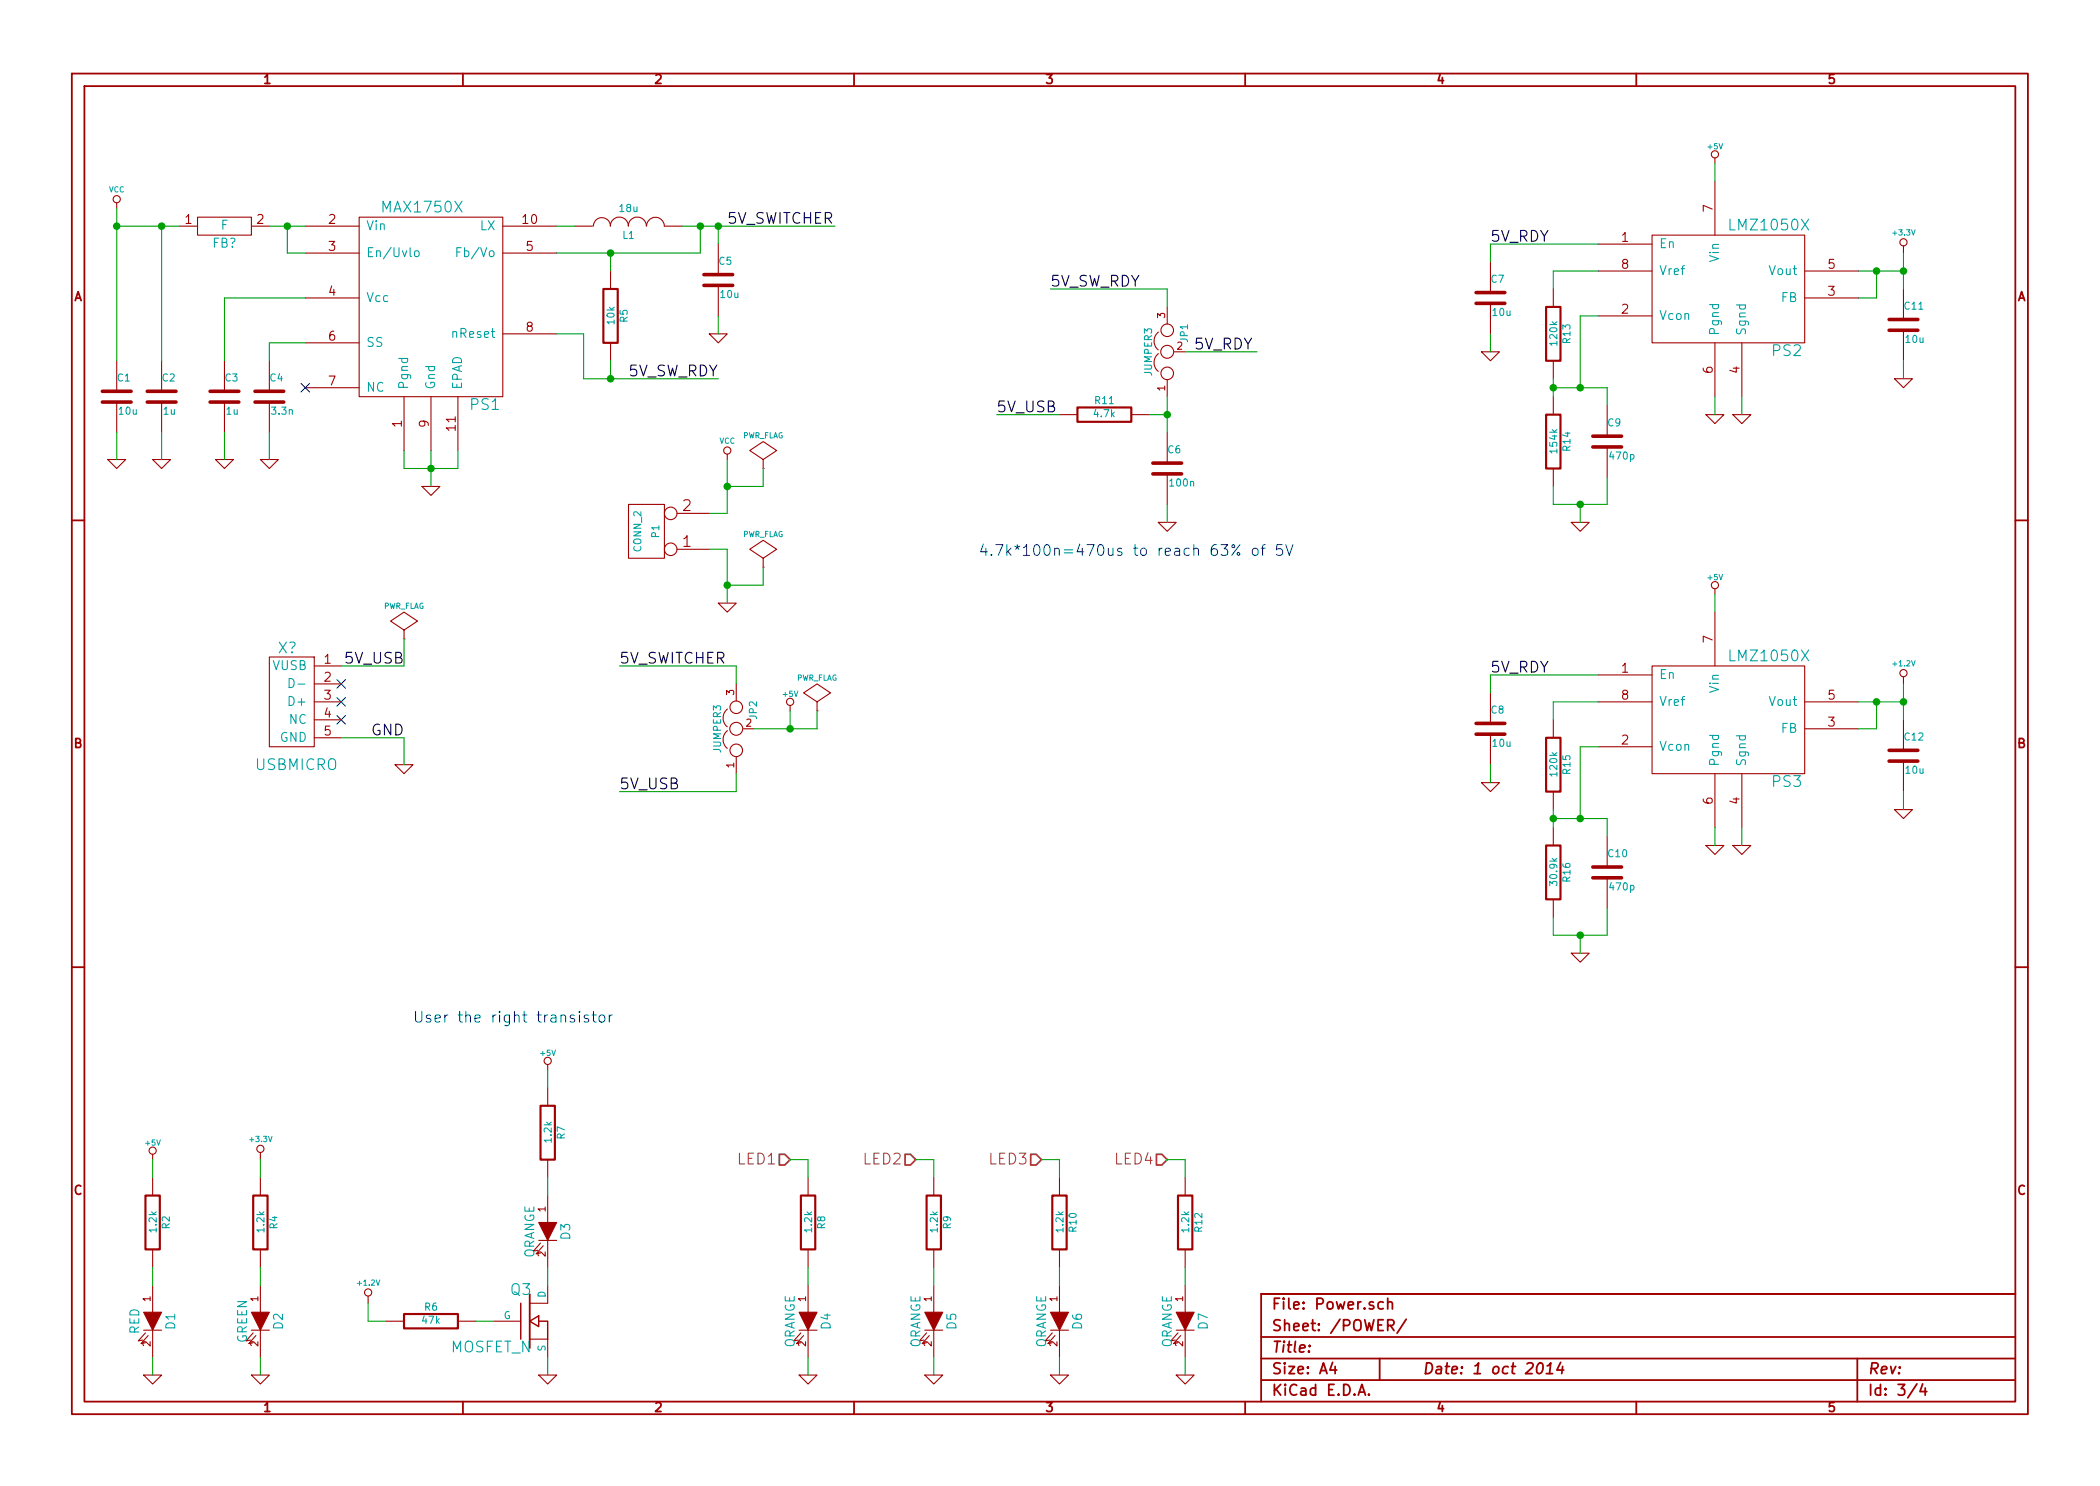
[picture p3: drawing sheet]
<svg xmlns="http://www.w3.org/2000/svg" width="297mm" height="210mm" viewBox="0 0 297 210" stroke-linecap="round" stroke-linejoin="round" font-family="sans-serif">
<g fill="none" stroke="#a00000" stroke-width=".25">
<path d="M10.2 10.4h276.6v189.7h-276.6zM11.9 12.2h273.2v186.1h-273.2zM65.5 10.4v1.8M120.8 10.4v1.8M176.1 10.4v1.8M231.4 10.4v1.8M10.2 73.6h1.7M285.1 73.6h1.7M10.2 136.8h1.7M285.1 136.8h1.7M65.5 198.3v1.8M74.9 183.1v7.6"/>
<path d="M120.8 198.3v1.8M176.1 198.3v1.8M178.4 189.2h106.7M178.4 195.3h106.7M178.4 192.2h106.7M185.2 190.4h.1l-.1 .1v-.1v.1M188.5 192.8l-.4 1h1M188.8 193.3v1.1M192.1 197.4l.5-1.5 .5 1.5M192.3 197h.7M193.6 197.3h.1l-.1 .1-.1-.1h.1v.1M195.1 192.2v3.1"/>
<path d="M195.7 184.3a.48 .48 0 0 0-.7 0l-.1 .6a.48 .48 0 0 0 .8 .2M196.3 184.3a.38 .38 0 0 1 .7 .1v.8M196.3 187.5h.6a.42 .42 0 0 0 .3-.4 .42 .42 0 0 0-.3-.4h-.6v1.6M196.3 183.7v1.5M196.7 187.5l.5 .8M198.9 186.7l-1.3 1.9M217.6 193a.35 .35 0 0 1 .4-.2 .35 .35 0 0 1 .2 .3 .87 .87 0 0 1-.5 1.3l-.2-.1a1.14 1.14 0 0 1 .1-1.3zM218.7 194.4h.9M218.8 193.3l.6-.5-.2 1.6M220.8 192.8l-.6 1h1M221 193.3l-.1 1.1M231.4 198.3v1.8"/>
<path d="M262.7 192.2v6.1M271.1 195.8l-1.3 2M272 195.8l-.4 1.1h.9M272.3 196.4v1M285.1 183.1h-106.7v15.2"/>
</g>
<g fill="none" stroke="#a00000" stroke-width=".15">
<path d="M16.5 28.7v.8M25.4 32h2.5M27.9 30.7h7.7v2.6h-7.7zM35.6 32h2.5M43.2 32h7.6M43.2 35.8h7.6M50.8 30.7h20.3v25.4h-20.3zM71.1 32h7.6M71.1 35.8h7.6M81.3 32h2.5M83.9 32a1.19 1.19 0 0 1 1.3-1.2 1.19 1.19 0 0 1 1.1 1.2M86.3 32a1.27 1.27 0 0 1 1.3-1.3 1.27 1.27 0 0 1 1.3 1.3"/>
<path d="M86.4 38.3v2.6M88.9 32a1.27 1.27 0 0 1 1.3-1.3 1.27 1.27 0 0 1 1.2 1.3M91.5 32a1.24 1.24 0 0 1 1.2-1.2 1.24 1.24 0 0 1 1.3 1.2M94 32h2.5M101.6 34.5v4.4M210.8 37.1v4.3M226.1 34.5h7.6M226.1 38.3h7.6M233.7 33.3h21.6v15.2h-21.6zM242.6 22.3v.8M242.6 25.6v7.7M255.3 38.3h7.6"/>
<path d="M269.2 34.8v1M16.5 51v4.4M16.5 56.9v4.3M22.9 51v4.4M22.9 56.9v4.3M31.7 51v4.4M31.7 56.9v4.3M38.1 51v4.4M38.1 56.9v4.3M43.2 42.2h7.6M43.2 48.5h7.6M43.2 54.9h7.6"/>
<path d="M57.1 56.1v7.6M61 56.1v7.6M64.8 56.1v7.6M71.1 47.2h7.6M86.4 48.5v2.5M100.3 47.2h2.6l-1.3 1.3zM101.6 40.4v4.3M149.9 58.7h2.5M160 58.7h2.6M163.9 50a1.62 1.62 0 0 0-.1 2.5M163.9 47a1.62 1.62 0 0 0-.1 2.5M165.1 43.4v2.4"/>
<path d="M165.1 53.7v2.4M209.5 49.8h2.6l-1.3 1.2zM210.8 42.9v4.3M219.7 40.9v2.5M219.7 51v2.6M219.7 56.1v2.6M226.1 44.7h7.6M227.3 57.4v4.3M241.3 58.7h2.5l-1.2 1.2zM242.6 48.5v7.6M245.1 58.7h2.5l-1.2 1.2zM246.4 48.5v7.6"/>
<path d="M255.3 42.2h7.6M268 53.6h2.5l-1.3 1.3zM269.2 40.9v4.3M269.2 46.7v4.3M15.2 65h2.6l-1.3 1.3zM21.6 65h2.5l-1.2 1.3zM30.5 65h2.5l-1.3 1.3zM36.8 65h2.6l-1.3 1.3zM59.7 68.8h2.5l-1.2 1.3zM88.9 71.4h5.1v7.6h-5.1zM95.8 77.7h4.5M95.8 72.6h4.5"/>
<path d="M102.9 64.3v.7M107.9 66.3h.1M107.9 65l2-1.3-2-1.2-1.9 1.2 1.9 1.3v1.3M107.9 79l2-1.3-2-1.3-1.9 1.3 1.9 1.3v1.3M163.8 73.9h2.6l-1.3 1.3zM165.1 61.2v4.3M165.1 67.1v4.3M219.7 66.3v2.5M222.2 73.9h2.6l-1.3 1.3zM227.3 63.2v4.4M38.1 93h6.3v12.7h-6.3zM44.4 99.3h3.9"/>
<path d="M44.4 94.2h3.9M44.4 96.8h3.9M57.1 90.4h.1M57.1 89.1l2-1.2-2-1.3-1.9 1.3 1.9 1.2v1.3M101.6 85.3h2.5l-1.2 1.3zM104.1 96.8v2.4M107.9 80.3h.1M111.8 99.8v.8M115.6 99.3l1.9-1.3-1.9-1.2-1.9 1.2 1.9 1.3v1.3M210.8 98v4.4M226.1 95.5h7.6M226.1 99.3h7.6"/>
<path d="M233.7 94.2h21.6v15.3h-21.6zM242.6 83.3v.8M242.6 86.6v7.6M255.3 99.3h7.6M269.2 95.8v1M44.4 101.8h3.9M44.4 104.4h3.9M55.9 108.2h2.5l-1.3 1.3zM102.9 103.4a1.62 1.62 0 0 0 0 2.5M102.9 100.3a1.62 1.62 0 0 0 0 2.5M104.1 107.1v2.4M115.6 100.6h.1"/>
<path d="M209.5 110.7h2.6l-1.3 1.3zM210.8 103.9v4.3M219.7 101.8v2.6M219.7 112v2.5M219.7 117.1v2.5M226.1 105.7h7.6M227.3 118.4v4.3M241.3 119.6h2.5l-1.2 1.3zM242.6 109.5v7.6M245.1 119.6h2.5l-1.2 1.3zM246.4 109.5v7.6M255.3 103.1h7.6"/>
<path d="M268 114.5h2.5l-1.3 1.3zM269.2 101.8v4.4M269.2 107.7v4.3M219.7 127.2v2.6M222.2 134.9h2.6l-1.3 1.2zM227.3 124.2v4.3M77.5 150.6v.8M77.5 153.9v2.6M21.6 163.3v.8M21.6 166.6v2.6M21.6 176.8v2.5M36.8 163.1v1"/>
<path d="M36.8 166.6v2.6M36.8 176.8v2.5M76.2 175.5h2.5M76.5 175.9l-1.1 1.1 .7-.1M76.8 176.3l-1 1.1 .7-.1M77.5 164.1v2.5M77.5 169.2v3.8M77.5 175.5v3.8M114.3 166.6v2.6M114.3 176.8v2.5M132.1 166.6v2.6M132.1 176.8v2.5"/>
<path d="M149.9 166.6v2.6M149.9 176.8v2.5M167.6 166.6v2.6M167.6 176.8v2.5M20.3 194.6h2.6l-1.3 1.2zM20.3 188.2h2.6M20.6 188.6l-1 1.1 .6-.1M21 189l-1.1 1.1 .7-.1M21.6 181.9v3.8M21.6 188.2v3.8M35.6 194.6h2.5l-1.3 1.2zM35.6 188.2h2.5"/>
<path d="M35.8 188.6l-1 1.1 .6-.1M36.2 189l-1 1.1 .6-.1M36.8 181.9v3.8M36.8 188.2v3.8M52.1 183.4v1M54.6 186.9h2.5M64.8 186.9h2.5M69.8 186.9h3.9M74.9 189.5h2.6v2.5M76.2 194.6h2.5l-1.2 1.2zM77.5 181.9v2.5h-2.6M113 194.6h2.6l-1.3 1.2z"/>
<path d="M113 188.2h2.6M113.3 188.6l-1 1.1 .6-.1M113.7 189l-1.1 1.1 .7-.1M114.3 181.9v3.8M114.3 188.2v3.8M130.8 194.6h2.5l-1.2 1.2zM130.8 188.2h2.5M131.1 188.6l-1.1 1.1 .7-.1M131.4 189l-1 1.1 .7-.1M132.1 181.9v3.8M132.1 188.2v3.8M148.6 194.6h2.5l-1.2 1.2z"/>
<path d="M148.6 188.2h2.5M148.8 188.6l-1 1.1 .7-.1M149.2 189l-1 1.1 .6-.1M149.9 181.9v3.8M149.9 188.2v3.8M166.4 194.6h2.5l-1.3 1.2zM166.4 188.2h2.5M166.6 188.6l-1 1.1 .6-.1M167 189l-1 1.1 .6-.1M167.6 181.9v3.8M167.6 188.2v3.8"/>
<circle cx="16.5" cy="28.2" r=".51"/>
<circle cx="242.6" cy="21.8" r=".51"/>
<circle cx="269.2" cy="34.3" r=".51"/>
<circle cx="165.1" cy="49.8" r=".91"/>
<circle cx="165.1" cy="52.8" r=".89"/>
<circle cx="165.1" cy="46.7" r=".89"/>
<circle cx="94.9" cy="77.7" r=".89"/>
<circle cx="94.9" cy="72.6" r=".89"/>
<circle cx="102.9" cy="63.7" r=".51"/>
<circle cx="111.8" cy="99.3" r=".51"/>
<circle cx="242.6" cy="82.8" r=".51"/>
<circle cx="269.2" cy="95.2" r=".51"/>
<circle cx="104.1" cy="103.1" r=".91"/>
<circle cx="104.1" cy="106.2" r=".89"/>
<circle cx="104.1" cy="100.1" r=".89"/>
<circle cx="77.5" cy="150.1" r=".51"/>
<circle cx="21.6" cy="162.8" r=".51"/>
<circle cx="36.8" cy="162.6" r=".51"/>
<circle cx="52.1" cy="182.9" r=".51"/>
</g>
<g fill="#a00000" stroke="#a00000" stroke-width=".15">
<path d="M20.3 185.7h2.6l-1.3 2.5z"/>
<path d="M35.6 185.7h2.5l-1.3 2.5z"/>
<path d="M76.2 173h2.5l-1.2 2.5z"/>
<path d="M113 185.7h2.6l-1.3 2.5z"/>
<path d="M130.8 185.7h2.5l-1.2 2.5z"/>
<path d="M148.6 185.7h2.5l-1.2 2.5z"/>
<path d="M166.4 185.7h2.5l-1.3 2.5z"/>
</g>
<g fill="none" stroke="#a00000" stroke-width=".51">
<path d="M99.6 38.9h4M14.5 56.9h4M14.5 55.4h4M20.8 56.9h4.1M20.8 55.4h4.1M29.7 56.9h4.1M29.7 55.4h4.1M36.1 56.9h4M36.1 55.4h4M99.6 40.4h4M208.8 42.9h4.1M208.8 41.4h4.1"/>
<path d="M267.2 46.7h4.1M267.2 45.2h4.1M163.1 67.1h4M163.1 65.5h4M225.3 63.2h4.1M225.3 61.7h4.1M208.8 103.9h4.1M208.8 102.4h4.1M267.2 107.7h4.1M267.2 106.2h4.1M225.3 124.2h4.1M225.3 122.7h4.1"/>
</g>
<g fill="none" stroke="#a00000" stroke-width=".3">
<path d="M85.3 40.9h2.1v7.6h-2.1zM152.4 57.7h7.6v2h-7.6zM218.7 43.4h2v7.6h-2zM218.7 58.7h2v7.6h-2zM218.7 104.4h2v7.6h-2zM218.7 119.6h2v7.6h-2zM76.5 156.5h2v7.6h-2zM20.6 169.2h2v7.6h-2zM35.8 169.2h2v7.6h-2zM113.3 169.2h2v7.6h-2zM131.1 169.2h2v7.6h-2zM148.8 169.2h2.1v7.6h-2.1z"/>
<path d="M166.6 169.2h2.1v7.6h-2.1zM57.1 185.9h7.7v2.1h-7.7z"/>
</g>
<g fill="none" stroke="#00f" stroke-width=".15">
<path d="M175 78.2h.2h.1l.1 .2-.1 .1-.1 .1-.2-.1v-.1zM175.4 77.1l-1.2 1.5M177.2 77.7a.42 .42 0 0 1 .4-.1 .42 .42 0 0 1 .4 .3v.4a.43 .43 0 0 1-.5 .3 .43 .43 0 0 1-.4-.3zM178.4 77.6h.6M179 77.1h-.3l-.1 .2v1.3M181.4 77.1h-.8l-.1 .7 .3-.2 .5 .1 .1 .2v.6a.62 .62 0 0 1-.9 0M181.9 77.1l.5 1.5 .5-1.5M81.2 143.7l-.3-.1-.3 .2 .1 .2 .5 .2 .1 .1-.1 .2-.1 .1-.5-.1M82 143.1l-.1 .1 .1 .1v-.1v-.1v.2M82 143.6v1M83.2 143.7l-.3-.1-.3 .2 .1 .2 .5 .2 .1 .1-.1 .2-.1 .1-.5-.1M83.7 143.6h.6"/>
<path d="M83.9 143.1v1.3l.1 .1 .3 .1M84.8 143.8a.42 .42 0 0 1 .4-.2 .42 .42 0 0 1 .3 .3v.4a.43 .43 0 0 1-.4 .3 .43 .43 0 0 1-.4-.3zM86.2 143.6v1M86.6 143.6l-.3 .1-.1 .2"/>
<circle cx="174.5" cy="77.3" r=".22"/>
</g>
<path d="M73.7 184.4v5.1M74.9 186.9l1.3-.7v1.5zM76.2 186.9h1.3v2.6" fill="none" stroke="#a00000" stroke-width=".2"/>
<path d="M58.7 35.5h.3l.3 .2v.4l-.1 .2h-.3l-.2-.1-.1-.5zM64.6 35.7h.4M65.2 35h-.6v1.3M40.9 96a.66 .66 0 0 1 .7 .5 .66 .66 0 0 1-.4 .8h-.3zM42.2 96.8h.9" fill="none" stroke="#00a0a0" stroke-width=".15"/>
<path d="M42.6 54.2l1.2 1.3M43.8 54.2l-1.2 1.3M47.7 96.2l1.2 1.2M47.7 98.7l1.2 1.2M48.9 96.2l-1.2 1.2M48.9 98.7l-1.2 1.2M47.7 101.2l1.2 1.3M48.9 101.2l-1.2 1.3" fill="none" stroke="#0000c0" stroke-width=".15"/>
<path d="M110.2 163.3h.8l.8 .8-.8 .7h-.8zM128 163.3h.8l.7 .8-.7 .7h-.8zM145.8 163.3h.8l.7 .8-.7 .7h-.8zM163.6 163.3h.7l.8 .8-.8 .7h-.7z" fill="none" stroke="#808000" stroke-width=".25"/>
<g fill="none" stroke="#00a000" stroke-width=".15">
<path d="M16.5 29.5v21.5M16.5 32h8.9M22.9 32v19M38.1 32h5.1M40.6 32v3.8h2.6M78.7 32h2.6M86.4 35.8v2.5M96.5 32h21.6M99.1 32v3.8h-20.4M101.6 32v2.5M226.1 38.3h-6.4v2.6M226.1 34.5h-15.3v2.6"/>
<path d="M242.6 23.1v2.5M262.9 38.3h6.3M265.4 38.3v3.9h-2.5M269.2 35.8v5.1M43.2 42.2h-11.5v8.8M43.2 48.5h-5.1v2.5M78.7 47.2h3.8v6.4h19.1M86.4 51v2.6M101.6 44.7v2.5M141 58.7h8.9M148.6 40.9h16.5v2.5M162.6 58.7h2.5"/>
<path d="M165.1 56.1v5.1M167.6 49.8h10.2M210.8 47.2v2.6M219.7 53.6v2.5M219.7 54.9h7.6v2.5M226.1 44.7h-2.6v10.2M242.6 56.1v2.6M246.4 56.1v2.6M269.2 51v2.6M16.5 61.2v3.8M22.9 61.2v3.8M31.7 61.2v3.8"/>
<path d="M38.1 61.2v3.8M57.1 63.7v2.6h7.7v-2.6M61 63.7v5.1M100.3 77.7h2.6v7.6M102.9 65v7.6h-2.6M107.9 66.3v2.5h-5M165.1 71.4v2.5M223.5 71.4v2.5M227.3 67.6v3.8h-7.6v-2.6M57.1 90.4v3.8h-8.8M87.6 94.2h16.5v2.6M107.9 80.3v2.5h-5"/>
<path d="M226.1 99.3h-6.4v2.5M226.1 95.5h-15.3v2.5M242.6 84.1v2.5M262.9 99.3h6.3M265.4 99.3v3.8h-2.5M269.2 96.8v5M48.3 104.4h8.8v3.8M104.1 109.5v2.5h-16.5M111.8 100.6v2.5M115.6 100.6v2.5h-8.9M210.8 108.2v2.5M219.7 114.5v2.6"/>
<path d="M219.7 115.8h7.6v2.6M226.1 105.7h-2.6v10.1M242.6 117.1v2.5M246.4 117.1v2.5M269.2 112v2.5M223.5 132.3v2.6M227.3 128.5v3.8h-7.6v-2.5M77.5 151.4v2.5M21.6 164.1v2.5M21.6 179.3v2.6M36.8 164.1v2.5M36.8 179.3v2.6"/>
<path d="M77.5 166.6v2.6M77.5 179.3v2.6M111.8 164.1h2.5v2.5M114.3 179.3v2.6M129.5 164.1h2.6v2.5M132.1 179.3v2.6M147.3 164.1h2.6v2.5M149.9 179.3v2.6M165.1 164.1h2.5v2.5M167.6 179.3v2.6M21.6 192v2.6M36.8 192v2.6"/>
<path d="M52.1 184.4v2.5h2.5M67.3 186.9h2.5M77.5 192v2.6M114.3 192v2.6M132.1 192v2.6M149.9 192v2.6M167.6 192v2.6"/>
</g>
<g fill="#00a000" stroke="#00a000" stroke-width=".25">
<circle cx="22.9" cy="32" r=".41"/>
<circle cx="61" cy="66.3" r=".41"/>
<circle cx="86.4" cy="35.8" r=".41"/>
<circle cx="86.4" cy="53.6" r=".41"/>
<circle cx="99.1" cy="32" r=".41"/>
<circle cx="101.6" cy="32" r=".41"/>
<circle cx="219.7" cy="54.9" r=".41"/>
<circle cx="223.5" cy="54.9" r=".41"/>
<circle cx="223.5" cy="71.4" r=".41"/>
<circle cx="265.4" cy="38.3" r=".41"/>
<circle cx="269.2" cy="38.3" r=".41"/>
<circle cx="219.7" cy="115.8" r=".41"/>
<circle cx="223.5" cy="115.8" r=".41"/>
<circle cx="223.5" cy="132.3" r=".41"/>
<circle cx="265.4" cy="99.3" r=".41"/>
<circle cx="269.2" cy="99.3" r=".41"/>
<circle cx="165.1" cy="58.7" r=".41"/>
<circle cx="111.8" cy="103.1" r=".41"/>
<circle cx="102.9" cy="68.8" r=".41"/>
<circle cx="102.9" cy="82.8" r=".41"/>
<circle cx="40.6" cy="32" r=".41"/>
<circle cx="16.5" cy="32" r=".41"/>
</g>
<g font-size="2.1" fill="#00a0a0">
<text x="54.3" y="30.1">MAX1750X</text>
<text x="245" y="32.7">LMZ1050X</text>
<text x="250.7" y="50.5">PS2</text>
<text x="66.6" y="58.1">PS1</text>
<text x="39.3" y="92.5">X?</text>
<text x="245" y="93.6">LMZ1050X</text>
<text x="36.1" y="109">USBMICRO</text>
<text x="250.7" y="111.4">PS3</text>
<text x="72.3" y="183.3">Q3</text>
<text x="63.7" y="191.4">MOSFET_N</text>
</g>
<g font-size="2.1">
<text x="102.9" y="31.7">5V_SWITCHER</text>
<text x="210.8" y="34.3">5V_RDY</text>
<text x="148.6" y="40.6">5V_SW_RDY</text>
<text x="88.9" y="53.3">5V_SW_RDY</text>
<text x="168.9" y="49.5">5V_RDY</text>
<text x="141" y="58.4">5V_USB</text>
<text x="48.9" y="94">5V_USB</text>
<text x="87.6" y="94">5V_SWITCHER</text>
<text x="210.8" y="95.2">5V_RDY</text>
<text x="52.4" y="104.1">GND</text>
<text x="87.6" y="111.8">5V_USB</text>
</g>
<g font-size="2.1" fill="#a00000">
<text x="96.6" y="77.5">1</text>
<text x="96.6" y="72.4">2</text>
<text x="179.9" y="185.4">File: Power.sch</text>
<text x="179.9" y="191.5">Title:</text>
<text x="179.9" y="188.4">Sheet: /POWER/</text>
<text x="179.9" y="197.6">KiCad E.D.A.</text>
<text x="179.9" y="194.5">Size: A4</text>
<text x="201.2" y="194.5">Date: 1 oct 2014</text>
<text x="264.2" y="194.5">Rev:</text>
<text x="264.2" y="197.6">Id: 3/4</text>
</g>
<g font-size="2.1" fill="#00f">
<text x="138.4" y="78.7">4.7k*100n=470us to reach 63% of 5V</text>
<text x="58.4" y="144.8">User the right transistor</text>
</g>
<g font-size="2.1" fill="#808000">
<text x="104.4" y="164.8">LED1</text>
<text x="122.2" y="164.8">LED2</text>
<text x="140" y="164.8">LED3</text>
<text x="157.7" y="164.8">LED4</text>
</g>
<g font-size="1.8" fill="#a00000">
<text x="37.3" y="11.9">1</text>
<text x="92.7" y="11.9">2</text>
<text x="148" y="11.9">3</text>
<text x="203.3" y="11.9">4</text>
<text x="258.6" y="11.9">5</text>
<text x="242.3" y="29.9" transform="rotate(-90 242.3 29.9)">7</text>
<text x="26.2" y="31.7">1</text>
<text x="36.3" y="31.7">2</text>
<text x="46.5" y="31.7">2</text>
<text x="46.5" y="35.6">3</text>
<text x="74" y="31.7">10</text>
<text x="74.4" y="35.6">5</text>
<text x="229.4" y="34.3">1</text>
<text x="46.5" y="41.9">4</text>
<text x="229.4" y="38.1">8</text>
<text x="258.6" y="41.9">3</text>
<text x="258.6" y="38.1">5</text>
<text x="10.4" y="42.7">A</text>
<text x="74.4" y="47">8</text>
<text x="229.4" y="44.4">2</text>
<text x="285.3" y="42.7">A</text>
<text x="46.5" y="48.3">6</text>
<text x="242.3" y="52.8" transform="rotate(-90 242.3 52.8)">6</text>
<text x="246.1" y="52.8" transform="rotate(-90 246.1 52.8)">4</text>
<text x="46.5" y="54.6">7</text>
<text x="56.9" y="60.4" transform="rotate(-90 56.9 60.4)">1</text>
<text x="60.7" y="60.4" transform="rotate(-90 60.7 60.4)">9</text>
<text x="64.5" y="60.9" transform="rotate(-90 64.5 60.9)">11</text>
<text x="45.9" y="94">1</text>
<text x="229.4" y="95.2">1</text>
<text x="242.3" y="90.9" transform="rotate(-90 242.3 90.9)">7</text>
<text x="45.9" y="96.5">2</text>
<text x="45.9" y="99.1">3</text>
<text x="45.9" y="101.6">4</text>
<text x="229.4" y="99.1">8</text>
<text x="258.6" y="99.1">5</text>
<text x="10.4" y="105.9">B</text>
<text x="45.9" y="104.1">5</text>
<text x="229.4" y="105.4">2</text>
<text x="258.6" y="102.9">3</text>
<text x="285.3" y="105.9">B</text>
<text x="242.3" y="113.8" transform="rotate(-90 242.3 113.8)">6</text>
<text x="246.1" y="113.8" transform="rotate(-90 246.1 113.8)">4</text>
<text x="10.4" y="169.1">C</text>
<text x="285.3" y="169.1">C</text>
<text x="37.3" y="199.8">1</text>
<text x="92.7" y="199.8">2</text>
<text x="148" y="199.8">3</text>
<text x="203.3" y="199.8">4</text>
<text x="258.6" y="199.8">5</text>
</g>
<g font-size="1.8" fill="#00a0a0">
<text x="30" y="35.1">FB?</text>
<text x="31.2" y="32.6">F</text>
<text x="51.8" y="32.6">Vin</text>
<text x="67.8" y="32.6">LX</text>
<text x="234.7" y="35.2">En</text>
<text x="51.8" y="36.4">En/Uvlo</text>
<text x="65.2" y="36.4">Fb/Vo</text>
<text x="234.7" y="39">Vref</text>
<text x="243.2" y="37" transform="rotate(-90 243.2 37)">Vin</text>
<text x="250.3" y="39">Vout</text>
<text x="51.8" y="42.8">Vcc</text>
<text x="64.2" y="47.9">nReset</text>
<text x="234.7" y="45.3">Vcon</text>
<text x="243.2" y="47.5" transform="rotate(-90 243.2 47.5)">Pgnd</text>
<text x="247" y="47.5" transform="rotate(-90 247 47.5)">Sgnd</text>
<text x="251.9" y="42.8">FB</text>
<text x="51.8" y="49.1">SS</text>
<text x="51.8" y="55.5">NC</text>
<text x="57.8" y="55.1" transform="rotate(-90 57.8 55.1)">Pgnd</text>
<text x="61.6" y="55.1" transform="rotate(-90 61.6 55.1)">Gnd</text>
<text x="65.4" y="55.1" transform="rotate(-90 65.4 55.1)">EPAD</text>
<text x="38.5" y="94.9">VUSB</text>
<text x="41.1" y="99.9">D+</text>
<text x="234.7" y="96.1">En</text>
<text x="234.7" y="99.9">Vref</text>
<text x="243.2" y="98" transform="rotate(-90 243.2 98)">Vin</text>
<text x="250.3" y="99.9">Vout</text>
<text x="39.5" y="105">GND</text>
<text x="40.9" y="102.5">NC</text>
<text x="234.7" y="106.3">Vcon</text>
<text x="251.9" y="103.8">FB</text>
<text x="243.2" y="108.5" transform="rotate(-90 243.2 108.5)">Pgnd</text>
<text x="247" y="108.5" transform="rotate(-90 247 108.5)">Sgnd</text>
<text x="75.6" y="178.1" transform="rotate(-90 75.6 178.1)">ORANGE</text>
<text x="80.7" y="175.4" transform="rotate(-90 80.7 175.4)">D3</text>
<text x="19.8" y="188.8" transform="rotate(-90 19.8 188.8)">RED</text>
<text x="24.8" y="188.1" transform="rotate(-90 24.8 188.1)">D1</text>
<text x="35" y="190.1" transform="rotate(-90 35 190.1)">GREEN</text>
<text x="40.1" y="188.1" transform="rotate(-90 40.1 188.1)">D2</text>
<text x="112.5" y="190.8" transform="rotate(-90 112.5 190.8)">ORANGE</text>
<text x="117.6" y="188.1" transform="rotate(-90 117.6 188.1)">D4</text>
<text x="130.3" y="190.8" transform="rotate(-90 130.3 190.8)">ORANGE</text>
<text x="135.3" y="188.1" transform="rotate(-90 135.3 188.1)">D5</text>
<text x="148" y="190.8" transform="rotate(-90 148 190.8)">ORANGE</text>
<text x="153.1" y="188.1" transform="rotate(-90 153.1 188.1)">D6</text>
<text x="165.8" y="190.8" transform="rotate(-90 165.8 190.8)">ORANGE</text>
<text x="170.9" y="188.1" transform="rotate(-90 170.9 188.1)">D7</text>
</g>
<g font-size="1.4" fill="#00a0a0">
<text x="87.7" y="30">18u</text>
<text x="88.1" y="33.9">L1</text>
<text x="101.7" y="37.5">C5</text>
<text x="210.9" y="40.1">C7</text>
<text x="87" y="45.8" transform="rotate(-90 87 45.8)">10k</text>
<text x="88.8" y="45.6" transform="rotate(-90 88.8 45.6)">R5</text>
<text x="102" y="42.2">10u</text>
<text x="211.2" y="44.7">10u</text>
<text x="269.4" y="43.9">C11</text>
<text x="163" y="53.1" transform="rotate(-90 163 53.1)">JUMPER3</text>
<text x="168.1" y="48.4" transform="rotate(-90 168.1 48.4)">JP1</text>
<text x="220.3" y="48.8" transform="rotate(-90 220.3 48.8)">120k</text>
<text x="222.2" y="48.5" transform="rotate(-90 222.2 48.5)">R13</text>
<text x="269.6" y="48.6">10u</text>
<text x="16.6" y="54">C1</text>
<text x="16.9" y="58.7">10u</text>
<text x="23" y="54">C2</text>
<text x="23.1" y="58.7">1u</text>
<text x="31.9" y="54">C3</text>
<text x="32" y="58.7">1u</text>
<text x="38.2" y="54">C4</text>
<text x="38.5" y="58.7">3.3n</text>
<text x="154.8" y="59.1">4.7k</text>
<text x="154.9" y="57.2">R11</text>
<text x="165.2" y="64.2">C6</text>
<text x="220.3" y="64" transform="rotate(-90 220.3 64)">154k</text>
<text x="222.2" y="63.8" transform="rotate(-90 222.2 63.8)">R14</text>
<text x="227.4" y="60.4">C9</text>
<text x="227.8" y="65.1">470p</text>
<text x="165.6" y="68.9">100n</text>
<text x="93.3" y="76" transform="rotate(-90 93.3 76)">P1</text>
<text x="90.8" y="78" transform="rotate(-90 90.8 78)">CONN_2</text>
<text x="107.1" y="101.7" transform="rotate(-90 107.1 101.7)">JP2</text>
<text x="210.9" y="101">C8</text>
<text x="102" y="106.4" transform="rotate(-90 102 106.4)">JUMPER3</text>
<text x="211.2" y="105.7">10u</text>
<text x="269.4" y="104.8">C12</text>
<text x="220.3" y="109.7" transform="rotate(-90 220.3 109.7)">120k</text>
<text x="222.2" y="109.5" transform="rotate(-90 222.2 109.5)">R15</text>
<text x="269.6" y="109.5">10u</text>
<text x="220.3" y="125.1" transform="rotate(-90 220.3 125.1)">30.9k</text>
<text x="222.2" y="124.7" transform="rotate(-90 222.2 124.7)">R16</text>
<text x="227.5" y="121.3">C10</text>
<text x="227.8" y="126">470p</text>
<text x="78.1" y="161.6" transform="rotate(-90 78.1 161.6)">1.2k</text>
<text x="79.9" y="161.2" transform="rotate(-90 79.9 161.2)">R7</text>
<text x="24.1" y="173.9" transform="rotate(-90 24.1 173.9)">R2</text>
<text x="39.3" y="173.9" transform="rotate(-90 39.3 173.9)">R4</text>
<text x="116.8" y="173.9" transform="rotate(-90 116.8 173.9)">R8</text>
<text x="134.5" y="173.9" transform="rotate(-90 134.5 173.9)">R9</text>
<text x="22.2" y="174.3" transform="rotate(-90 22.2 174.3)">1.2k</text>
<text x="37.4" y="174.3" transform="rotate(-90 37.4 174.3)">1.2k</text>
<text x="114.9" y="174.3" transform="rotate(-90 114.9 174.3)">1.2k</text>
<text x="132.7" y="174.3" transform="rotate(-90 132.7 174.3)">1.2k</text>
<text x="150.5" y="174.3" transform="rotate(-90 150.5 174.3)">1.2k</text>
<text x="152.3" y="174.3" transform="rotate(-90 152.3 174.3)">R10</text>
<text x="168.2" y="174.3" transform="rotate(-90 168.2 174.3)">1.2k</text>
<text x="170.1" y="174.3" transform="rotate(-90 170.1 174.3)">R12</text>
<text x="60.1" y="185.5">R6</text>
<text x="77.2" y="183.6" transform="rotate(-90 77.2 183.6)">D</text>
<text x="59.8" y="187.3">47k</text>
<text x="71.2" y="186.7">G</text>
<text x="77.2" y="191.2" transform="rotate(-90 77.2 191.2)">S</text>
</g>
<g font-size="1.4" fill="#a00000">
<text x="164.8" y="45" transform="rotate(-90 164.8 45)">3</text>
<text x="166.5" y="49.5">2</text>
<text x="164.8" y="55.3" transform="rotate(-90 164.8 55.3)">1</text>
<text x="103.9" y="98.3" transform="rotate(-90 103.9 98.3)">3</text>
<text x="105.5" y="102.9">2</text>
<text x="103.9" y="108.6" transform="rotate(-90 103.9 108.6)">1</text>
<text x="77.2" y="171.4" transform="rotate(-90 77.2 171.4)">1</text>
<text x="77.2" y="177.8" transform="rotate(-90 77.2 177.8)">2</text>
<text x="21.3" y="184.1" transform="rotate(-90 21.3 184.1)">1</text>
<text x="36.6" y="184.1" transform="rotate(-90 36.6 184.1)">1</text>
<text x="114" y="184.1" transform="rotate(-90 114 184.1)">1</text>
<text x="131.8" y="184.1" transform="rotate(-90 131.8 184.1)">1</text>
<text x="149.6" y="184.1" transform="rotate(-90 149.6 184.1)">1</text>
<text x="167.4" y="184.1" transform="rotate(-90 167.4 184.1)">1</text>
<text x="21.3" y="190.5" transform="rotate(-90 21.3 190.5)">2</text>
<text x="36.6" y="190.5" transform="rotate(-90 36.6 190.5)">2</text>
<text x="114" y="190.5" transform="rotate(-90 114 190.5)">2</text>
<text x="131.8" y="190.5" transform="rotate(-90 131.8 190.5)">2</text>
<text x="149.6" y="190.5" transform="rotate(-90 149.6 190.5)">2</text>
<text x="167.4" y="190.5" transform="rotate(-90 167.4 190.5)">2</text>
</g>
<g font-size="1.1" fill="#00a0a0">
<text x="241.6" y="21.2">+5V</text>
<text x="15.4" y="27.2">VCC</text>
<text x="267.8" y="33.3">+3.3V</text>
<text x="101.8" y="62.8">VCC</text>
<text x="105" y="62">PWR_FLAG</text>
<text x="105" y="76">PWR_FLAG</text>
<text x="241.6" y="82.1">+5V</text>
<text x="54.2" y="86.2">PWR_FLAG</text>
<text x="267.8" y="94.3">+1.2V</text>
<text x="110.8" y="98.6">+5V</text>
<text x="112.6" y="96.3">PWR_FLAG</text>
<text x="76.5" y="149.4">+5V</text>
<text x="35.4" y="161.6">+3.3V</text>
<text x="20.6" y="162.1">+5V</text>
<text x="50.7" y="181.9">+1.2V</text>
</g>
</svg>
